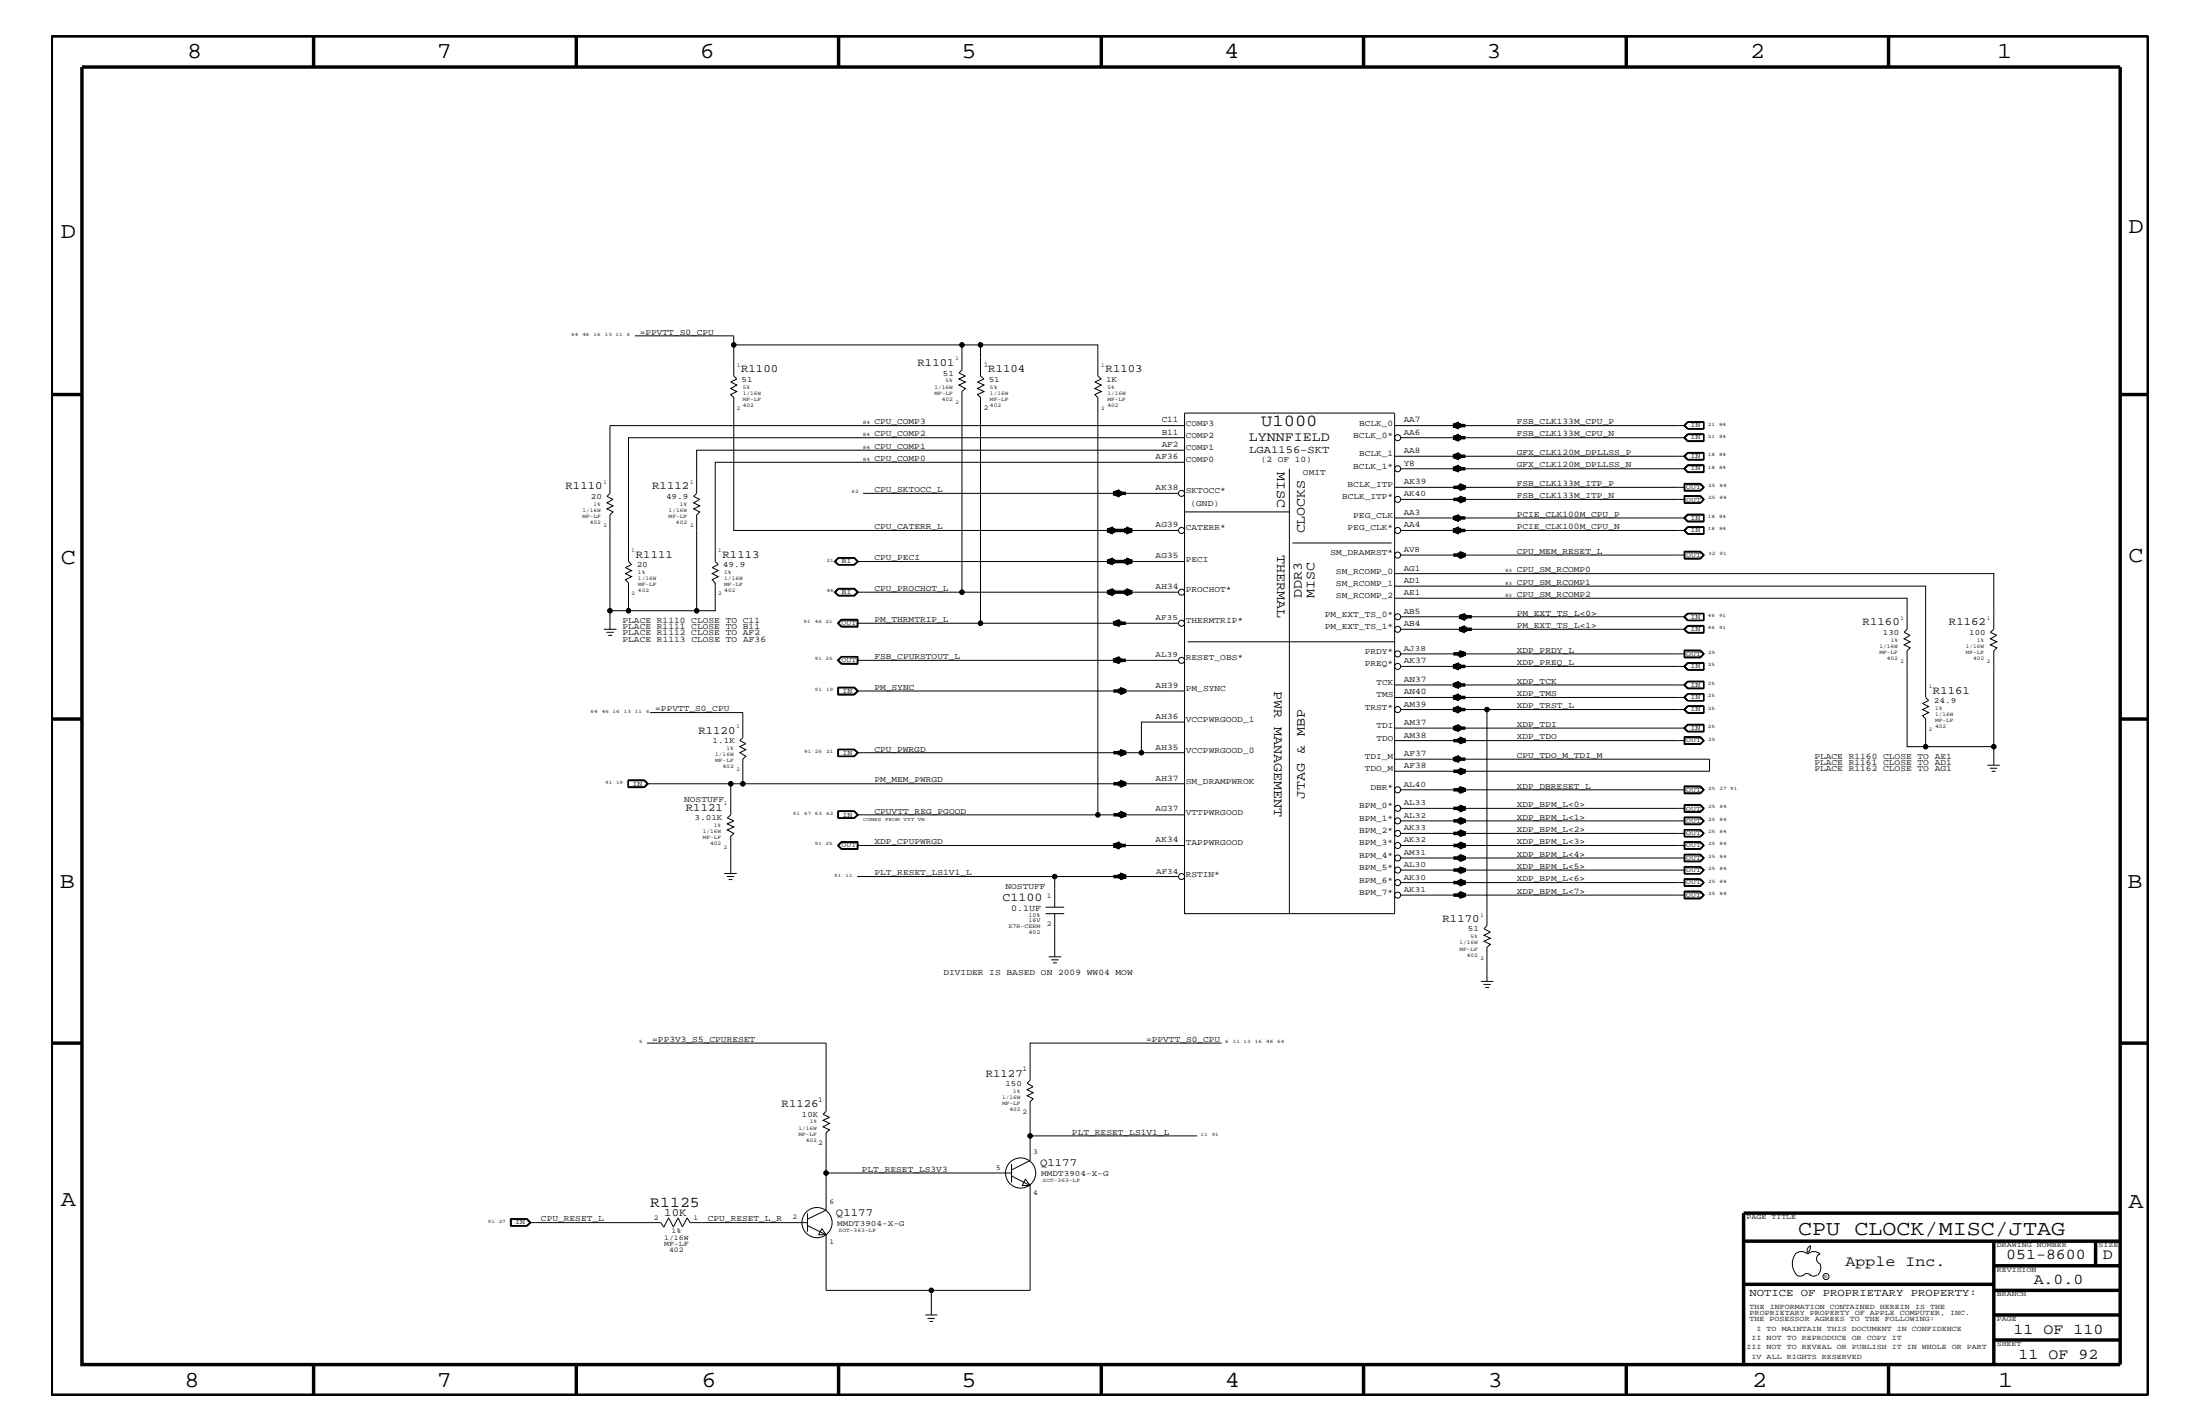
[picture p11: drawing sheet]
<svg xmlns="http://www.w3.org/2000/svg" width="432mm" height="279mm" viewBox="0 0 432 279" stroke-linecap="round" stroke-linejoin="round" font-family="sans-serif">
<g fill="none" stroke="#000" stroke-width=".2">
<path d="M124.6 65.9h19.4v1.8M188.8 67.7h3.6M169.4 96.8h61.9M232.5 88.3h-95.8v8.5l-.6 .6 1.2 .6-1.2 .7 1.2 .6-1.2 .6 1.2 .5-.6 .6v18.8h3.7v-5.4l-.6-.7 1.2-.6-1.2-.5 1.2-.6-1.2-.6 1.2-.6-.6-.6v-19.5h92.1M232.5 83.5h-112.8v13.3l-.6 .6 1.2 .6-1.2 .7 1.2 .6-1.2 .6 1.2 .5-.6 .6v18.8h3.7M232.5 85.9h-109.1v24.3l.6 .6-1.2 .6 1.2 .6-1.2 .6 1.2 .5-1.2 .6 .6 .7v5.4h13.3M232.5 81.1h41.2v98.2h-41.2zM253.1 92v87.3M273.7 83.5h57M273.7 89.5h57M273.7 95.6h57M274.9 85.9h55.8"/>
<path d="M274.9 92h55.8M274.9 98h55.8M330.5 94.9h3.3l.7 .7-.7 .8h-3.3zM330.5 97.2h3.3l.7 .8-.7 .7h-3.3zM330.6 94.9v1.4h3.2l.6-.7-.6-.7M330.6 98.7v-1.4h3.2l.6 .7-.6 .7M330.6 94.9h3.2l.5 .7M330.6 97.4h3.2l.5 .6M330.7 97.4v1.3M331.2 82.7h3.2v1.5h-3.2M331.2 85.1h3.2v1.5h-3.2l-.7-.7zM331.2 88.8h3.2v1.5h-3.2l-.7-.8z"/>
<path d="M331.2 91.2h3.2v1.5h-3.2l-.7-.7zM331.2 82.7l-.7 .8 .7 .7M331.2 91.2l-.7 .8 .7 .7h3.2M331.3 82.8l-.6 .7 .6 .6M331.3 82.8h3v1.3h-3M331.3 92.7l-.7-.7 .7-.7h3v1.4M331.3 85.2l-.7 .7 .7 .7M331.3 82.8l-.7 .7 .7 .6M331.3 88.8l-.7 .7 .7 .7M333.7 97.4l.6 .6M334.3 85.3h-3l-.6 .6 .6 .6h3M334.3 88.9h-3l-.6 .6 .6 .6h3"/>
<path d="M334.3 91.4h-3l-.6 .6 .6 .6h3M334.3 95.6l-.6-.6h-3v1.2M334.3 85.2v1.4M334.3 88.8v1.4M334.3 95.6l-.5 .6h-3.2M334.3 95.6l-.6 .6M334.3 98l-.5 .7h-3.2M334.3 98l-.6 .7M334.4 85.2h-3.2l-.7 .7 .7 .7h3.2M334.4 88.8h-3.2l-.7 .7 .7 .7h3.2M119.7 119.8v3.7M163.7 116.2l.8-.8h3.2l.8 .8-.8 .8h-3.2z"/>
<path d="M163.8 116.2l.7-.7h3.1l.8 .7-.8 .7h-3.1zM163.9 116.2l.7-.7h3l.7 .7-.7 .7h-3zM164.5 109.4h3.1l.8 .8-.8 .7h-3.1M164.5 109.4h3.2l.8 .8-.8 .7h-3.2M164.5 109.4l-.8 .8 .8 .7M164.5 109.4l-.7 .8 .7 .7M164.6 109.5h3l.6 .7h64.3M164.6 109.5h3l.7 .7-.7 .6h-3M164.6 109.5l-.7 .7 .7 .6M164.6 109.5l-.6 .7 .6 .6M168.2 110.2l-.6 .6h-3M168.2 116.2l-.6 .6h-3l-.6-.6 .6-.6h3l.6 .6h20.6"/>
<path d="M231.3 104.1h-87.3v-26.1l-.6-.6 1.2-.6-1.2-.6 1.2-.6-1.2-.6 1.2-.6-.6-.6v-6.1h44.8v4.9l-.6 .6 1.3 .6-1.3 .6 1.3 .6-1.3 .6 1.3 .6-.7 .6v39.4h42.5M232.5 100.4h20.6M253.7 106.5h19.4M273.7 112.6h117.6v10.9l-.6 .6 1.2 .6-1.2 .6 1.2 .6-1.2 .6 1.2 .6-.6 .6v18.8M273.7 115h104.3v21.8l.5 .6-1.1 .6 1.1 .6-1.1 .6 1.1 .6-1.1 .6 .6 .7v5.4h-3.7v-18.8l.6-.6-1.2-.6 1.2-.6-1.2-.6 1.2-.6-1.2-.6 .6-.6v-6.1h-100.6M273.7 101.6h57M274.9 108.9h55.8M274.9 104.1h55.8M330.5 101.6l.7-.7h3.2v1.5h-3.2zM330.5 108.1h3.3l.7 .8-.7 .8h-3.3zM330.6 101.6l.7-.6h3v1.3h-3zM330.7 108.3h3l.6 .6-.6 .6h-3z"/>
<path d="M331.2 103.3h3.2v1.5h-3.2l-.7-.7zM331.3 101l-.6 .6 .6 .6h3M331.3 103.4l-.7 .7 .7 .7M333.8 108.2l.6 .7-.6 .8M333.8 108.2h-3.2v1.5M333.8 108.2l.5 .7M334.3 103.5h-3l-.6 .6 .6 .6h3M334.3 108.9l-.5 .7h-3.2M334.3 103.4v1.4M334.4 101h-3.2l-.7 .6 .7 .8M334.4 103.4h-3.2l-.7 .7 .7 .7h3.2M118.5 123.5h2.5"/>
<path d="M119 124.1h1.5M119.4 124.7h.7M127.6 139.8h18.2v4.9l-.6 .6 1.2 .6-1.2 .6 1.2 .6-1.2 .6 1.2 .7-.6 .6v4.8M164.3 122.3l.8-.8h3.3v1.5h-3.3zM164.3 129.6l.8-.8h3.3v1.5h-3.3zM164.4 134.8h3.3l.8 .8-.8 .7h-3.3zM164.6 135h3l.6 .6-.6 .6h-3zM165.2 128.9l-.6 .7 .6 .6M165.2 122.9l-.6-.6 .6-.6h3v1.2M165.2 121.5l-.8 .8 .8 .7h3.1v-1.5M165.2 128.8l-.8 .8 .8 .6h3.1v-1.4M165.2 128.9l-.7 .7 .7 .6"/>
<path d="M165.2 130.2h3.1M165.2 128.9h3.1M165.2 122.9h3.1M167.6 134.9h-3.1v1.4M167.6 134.9l.7 .7-.7 .7h-3.1M167.6 134.9l.8 .7-.8 .7M168.2 128.9v1.3M168.2 129.6h63.1M168.2 122.3h24.2M168.2 135.6h64.3M168.3 121.6h-3.1l-.7 .7 .7 .6M231.3 122.3h-38.9v-44.3l-.5-.6 1.2-.6-1.2-.6 1.2-.6-1.2-.6 1.2-.6-.7-.6v-6.1h23.1v6.1l.7 .6-1.3 .6 1.3 .6-1.3 .6 1.3 .6-1.3 .6 .6 .6v81.9"/>
<path d="M233.1 125.9h40.6M273.7 134.4h57M273.7 136.8h57M274.9 123.5h55.8M274.9 130.8h55.8M274.9 128.3h55.8M274.9 139.2h55.8M274.9 121h55.8M291.8 139.2v42.4l-.5 .6 1.2 .7-1.2 .6 1.2 .6-1.2 .6 1.2 .6-.7 .6v6.7M330.5 127.5h3.3l.7 .8-.7 .8h-3.3zM330.6 129.1v-1.5h3.2l.6 .7-.6 .8M330.6 127.7h3.2l.5 .6"/>
<path d="M330.7 127.7v1.2h3l.6-.6M331.2 130h3.2v1.5h-3.2l-.7-.7zM331.2 120.3h3.2v1.5h-3.2M331.2 122.7h3.2v1.5h-3.2l-.7-.7zM331.2 133.6h3.2v1.6h-3.2l-.7-.8zM331.2 136.1h3.2v1.4h-3.2M331.2 138.5h3.2v1.5h-3.2l-.7-.8zM331.2 136.1l-.7 .7 .7 .7M331.2 120.3l-.7 .7 .7 .8M331.3 136.2l-.6 .6 .6 .6M331.3 120.4l-.6 .6 .6 .7M331.3 120.4h3v1.3h-3"/>
<path d="M331.3 130.1l-.7 .7 .7 .6M331.3 136.2h3v1.2h-3M331.3 133.7l-.7 .7 .7 .7M331.3 136.2l-.7 .6 .7 .6M331.3 138.5l-.7 .7 .7 .7M331.3 120.4l-.7 .6 .7 .7M331.3 122.8l-.7 .7 .7 .6M333.7 127.7l.6 .6M334.3 130.2h-3l-.6 .6 .6 .5h3M334.3 133.8h-3l-.6 .6 .6 .6h3M334.3 138.6h-3l-.6 .6 .6 .6h3M334.3 122.9h-3l-.6 .6 .6 .6h3"/>
<path d="M334.3 122.8v1.3M334.3 130.1v1.3M334.3 133.7v1.4M334.3 138.5v1.4M334.3 128.3l-.5 .7h-3.2M334.4 130.1h-3.2l-.7 .7 .7 .6h3.2M334.4 133.7h-3.2l-.7 .7 .7 .7h3.2M334.4 138.5h-3.2l-.7 .7 .7 .7h3.2M334.4 122.8h-3.2l-.7 .7 .7 .6h3.2M123.3 153h3.2l.8 .8-.8 .7h-3.2zM123.3 153.1h3.2l.7 .7-.7 .7h-3.2M123.4 153.1v1.4"/>
<path d="M123.4 153.2h3l.6 .6M126.4 153.1l.7 .7-.7 .7M127 153.8l-.6 .6h-3M127 153.8h16.4M164.4 159.1h3.3l.8 .8-.8 .7h-3.3zM164.4 147h3.3l.8 .7-.8 .7h-3.3zM164.5 147v1.4M164.5 159.1v1.5M164.5 159.2h3.1M164.5 148.4h3.1M164.5 147.1h3.1M164.6 147.1v1.3"/>
<path d="M164.6 159.2v1.3M167.6 159.2l.7 .7-.7 .6M167.6 159.1l.8 .8-.8 .7M167.6 159.2l.6 .7M167.6 147.1l.7 .6-.7 .7M167.6 147l.8 .7-.8 .7M167.6 147.1l.6 .6M168.2 159.9l-.6 .6M168.2 159.9h64.3M168.2 147.7l-.6 .7M168.2 147.7h55.8M232.5 153.8h-89.1v6.1l-.7 .6 1.3 .6-1.3 .6 1.3 .5-1.3 .6 1.3 .7-.6 .6v7.3"/>
<path d="M232.5 141.7h-8.5v6h8.5M273.7 142.9h57M273.7 145.3h57M273.7 149h61.8v2.3h-61.8M274.9 158.6h55.8M274.9 155h55.8M330.5 144.6h3.3l.7 .7-.7 .8h-3.3zM330.5 154.2h3.3l.7 .8-.7 .7h-3.3zM330.5 157.8h3.3l.7 .8-.7 .8h-3.3zM330.6 144.6v1.4h3.2M330.6 155.7v-1.4h3.2l.6 .7-.6 .7M330.6 159.4v-1.5h3.2l.6 .7-.6 .8"/>
<path d="M330.6 154.4h3.2l.5 .6M330.6 144.6h3.2l.5 .7M330.6 158h3.2l.5 .6M330.7 144.7h3l.6 .6-.6 .6h-3zM330.7 154.4v1.2h3l.6-.6M330.7 158v1.2h3l.6-.6M331.2 142.1h3.2v1.5h-3.2l-.7-.7zM331.3 142.2l-.7 .7 .7 .6M333.7 158l.6 .6M333.7 154.4l.6 .6M333.8 144.6l.6 .7-.6 .7M334.3 142.3h-3l-.6 .6 .6 .6h3"/>
<path d="M334.3 142.2v1.3M334.3 145.3l-.5 .7M334.3 158.6l-.5 .7h-3.2M334.3 155l-.5 .6h-3.2M334.4 142.2h-3.2l-.7 .7 .7 .6h3.2M378 146.5h13.3v3.6M390.1 150.1h2.4M390.6 150.7h1.4M390.9 151.3h.8M142.2 171.4h2.4M142.7 172h1.4M143 172.6h.8"/>
<path d="M164.3 165.9l.8-.8h3.3v1.6h-3.3zM164.5 160.5h3.1M165.2 165.3h3v1.2h-3l-.6-.6zM165.2 165.2h3.1v1.4h-3.1M165.2 165.2l-.8 .7 .8 .7M165.2 165.2l-.7 .7 .7 .7M168.2 165.9h64.3M168.2 172h38.8M205.2 179.3h3.7M205.2 178h3.7M207 179.3v8.4M231.3 172h-24.3v6"/>
<path d="M274.9 165.9h55.8M274.9 161.1h55.8M274.9 163.5h55.8M274.9 168.3h55.8M274.9 170.7h55.8M274.9 173.2h55.8M274.9 175.6h55.8M330.5 160.3h3.3l.7 .8-.7 .7h-3.3zM330.5 165.1h3.3l.7 .8-.7 .8h-3.3zM330.5 167.6h3.3l.7 .7-.7 .8h-3.3zM330.5 172.4h3.3l.7 .8-.7 .7h-3.3zM330.5 174.9h3.3l.7 .7-.7 .8h-3.3z"/>
<path d="M330.6 162.8v1.4M330.6 170v1.5M330.6 174.9v1.4h3.2l.6-.7-.6-.7M330.6 162.8h3.2l.5 .7M330.6 170.1h3.2l.5 .6M330.6 174.9h3.2l.5 .7M330.7 160.5h3l.6 .6-.6 .6h-3zM330.7 162.8v1.3M330.7 165.3h3l.6 .6-.6 .6h-3zM330.7 167.8h3l.6 .5-.6 .6h-3zM330.7 170.1v1.3M330.7 172.6h3l.6 .6-.6 .6h-3z"/>
<path d="M333.7 162.8l.6 .7M333.7 170.1l.6 .6M333.8 162.8h-3.3v1.4h3.3M333.8 170h-3.3v1.5h3.3M333.8 160.4h-3.2v1.3h3.2M333.8 165.2h-3.2v1.4h3.2M333.8 167.7h-3.2v1.3h3.2M333.8 172.5h-3.2v1.3h3.2M333.8 160.4l.6 .7-.6 .6M333.8 160.4l.5 .7M333.8 162.8l.7 .7-.7 .7M333.8 162.8l.6 .7-.6 .7"/>
<path d="M333.8 165.2l.6 .7-.6 .7M333.8 165.2l.5 .7M333.8 167.7l.6 .6-.6 .7M333.8 167.7l.5 .6M333.8 170l.7 .7-.7 .8M333.8 170l.6 .7-.6 .8M333.8 172.5l.6 .7-.6 .6M333.8 172.5l.5 .7M334.3 175.6l-.6-.6h-3v1.2M334.3 161.1l-.5 .6M334.3 163.5l-.5 .6h-3.2M334.3 163.5l-.6 .6"/>
<path d="M334.3 165.9l-.5 .7M334.3 168.3l-.5 .7M334.3 170.7l-.5 .7h-3.2M334.3 170.7l-.6 .7M334.3 173.2l-.5 .6M334.3 175.6l-.5 .6h-3.2M334.3 175.6l-.6 .6M205.8 187.7h2.5M206.3 188.3h1.5M206.7 188.9h.7M290.7 192.6h2.4M291.2 193.2h1.4"/>
<path d="M291.5 193.7h.8M127 204.7h35.1v13.3l-.6 .6 1.3 .6-1.3 .6 1.3 .6-1.3 .7 1.3 .6-.7 .6v7.9h36.4M239.8 204.7h-37.6v7.2l-.6 .6 1.2 .7-1.2 .6 1.2 .6-1.2 .6 1.2 .6-.6 .6v6.7h32.8M100.2 239.1v1.5M103.4 239.2h-3.1v1.3h3.1M103.4 239.2l.7 .7-.7 .6M103.4 239.2l.6 .7M103.5 239.1h-3.3v1.5h3.3M103.5 239.1l.7 .8-.7 .7M103.5 239.1l.6 .8-.6 .7M104 239.9h25.7l.6 .9M104 239.9l-.6 .6"/>
<path d="M158.5 238v3.7M158.5 239.9h-23l-.6-.9-1 1.7-.8-1.7-.9 1.7-1-1.7-.9 1.7M162.1 230.2v7.2l-3.6 1.8M198.5 230.7l3.7 1.9v20.6h-19.4v4.8M198.5 228.4v3.6M201.3 231.3l.9 1.3h-1.5zM202.2 222.9v4.8l-3.7 1.9M158.5 240.5l3.6 1.8v10.9h20.7M161.3 241.1l.8 1.2h-1.4zM181.6 258h2.4M182 258.7h1.5M182.5 259.3h.6"/>
<path d="M352.3 246.1a1.69 1.69 0 0 1 2.5 0M352.4 246a3.3 3.3 0 0 0 .2 4.1M352.6 250.2l.7 .2 .7-.2M354 250.2l.7-.3 .7 .3M354.8 246.1a1.69 1.69 0 0 1 2.4 0M355.2 250.2l.7 .2 .7-.2M355.3 244.4v.3a1.18 1.18 0 0 1-.6 1.1M355.4 244.4a.99 .99 0 0 0-.6 1.4M357.2 246a1.04 1.04 0 0 0-.7 1 1.04 1.04 0 0 0 .7 1M357.3 248l.1 .7a2.11 2.11 0 0 1-.6 1.5"/>
<circle cx="144" cy="67.7" r=".42"/>
<circle cx="188.8" cy="67.7" r=".42"/>
<circle cx="192.4" cy="67.7" r=".42"/>
<circle cx="231.9" cy="96.8" r=".59"/>
<circle cx="274.3" cy="98" r=".59"/>
<circle cx="274.3" cy="92" r=".59"/>
<circle cx="274.3" cy="85.9" r=".59"/>
<circle cx="119.7" cy="119.8" r=".42"/>
<circle cx="123.4" cy="119.8" r=".42"/>
<circle cx="136.7" cy="119.8" r=".42"/>
<circle cx="188.8" cy="116.2" r=".42"/>
<circle cx="231.9" cy="116.2" r=".59"/>
<circle cx="231.9" cy="104.1" r=".59"/>
<circle cx="274.3" cy="108.9" r=".59"/>
<circle cx="274.3" cy="104.1" r=".59"/>
<circle cx="192.4" cy="122.3" r=".42"/>
<circle cx="231.9" cy="122.3" r=".59"/>
<circle cx="231.9" cy="129.6" r=".59"/>
<circle cx="274.3" cy="121" r=".59"/>
<circle cx="274.3" cy="128.3" r=".59"/>
<circle cx="274.3" cy="130.8" r=".59"/>
<circle cx="274.3" cy="139.2" r=".59"/>
<circle cx="274.3" cy="123.5" r=".59"/>
<circle cx="291.8" cy="139.2" r=".42"/>
<circle cx="143.4" cy="153.8" r=".42"/>
<circle cx="145.8" cy="153.8" r=".42"/>
<circle cx="215.5" cy="159.9" r=".42"/>
<circle cx="224" cy="147.7" r=".42"/>
<circle cx="274.3" cy="158.6" r=".59"/>
<circle cx="274.3" cy="155" r=".59"/>
<circle cx="378" cy="146.5" r=".42"/>
<circle cx="391.3" cy="146.5" r=".42"/>
<circle cx="207" cy="172" r=".42"/>
<circle cx="231.9" cy="172" r=".59"/>
<circle cx="274.3" cy="163.5" r=".59"/>
<circle cx="274.3" cy="170.7" r=".59"/>
<circle cx="274.3" cy="173.2" r=".59"/>
<circle cx="274.3" cy="168.3" r=".59"/>
<circle cx="274.3" cy="161.1" r=".59"/>
<circle cx="274.3" cy="175.6" r=".59"/>
<circle cx="274.3" cy="165.9" r=".59"/>
<circle cx="160.4" cy="239.9" r="2.96"/>
<circle cx="162.1" cy="230.2" r=".42"/>
<circle cx="200.3" cy="230.2" r="2.96"/>
<circle cx="202.2" cy="222.9" r=".42"/>
<circle cx="182.8" cy="253.2" r=".42"/>
<circle cx="358.4" cy="250.5" r=".59"/>
</g>
<g fill="none" stroke="#000" stroke-width=".68" stroke-linecap="butt">
<path d="M10.1 7.1h411.5v266.7h-411.5zM16.1 13.2h400v254.5h-400zM61.6 7.1v6.1M113.1 7.1v6.1M164.6 7.1v6.1M216.2 7.1v6.1M267.6 7.1v6.1M319.2 7.1v6.1M370.7 7.1v6.1M10.1 77.4h6M416.1 77.4h5.5M218.5 96.8h2.5"/>
<path d="M218.5 96.8l1.3-.5v1zM218.5 96.8l1.3 .1M218.5 96.8l1.3 .3M219.8 96.5l-1.3 .3M219.8 96.7l-1.3 .1M285.2 83.5h2.4M285.2 83.5l1.2-.5v.9zM285.2 85.9l1.2-.5v1zM285.2 89.5l1.2-.5v1zM285.2 92l1.2-.5v.9zM285.2 83.5l1.2 .1M285.2 83.5l1.2 .3"/>
<path d="M285.2 83.5l1.2 .2M285.2 89.5h2.4M285.2 89.5l1.2 .2M285.2 89.5l1.2 .4M285.2 89.5l1.2 .3M285.2 85.9h2.4M285.2 85.9l1.2 .1M285.2 85.9l1.2 .3M285.2 85.9l1.2 .2M285.2 95.6h2.4M285.2 92h2.4M285.2 92l1.2 .1"/>
<path d="M285.2 92l1.2 .3M285.2 92l1.2 .2M285.2 98h2.4M286.4 95.1l1.2 .5-1.2 .4zM286.4 97.6l1.2 .4-1.2 .5zM286.4 83.1l-1.2 .4M286.4 83.3l-1.2 .2M286.4 89.2l-1.2 .3M286.4 89.4l-1.2 .1M286.4 89.3l-1.2 .2M286.4 85.5l-1.2 .4M286.4 85.8l-1.2 .1"/>
<path d="M286.4 85.6l-1.2 .3M286.4 95.2l1.2 .4M286.4 95.4l1.2 .2M286.4 91.6l-1.2 .4M286.4 91.8l-1.2 .2M286.4 91.7l-1.2 .3M286.4 97.6l1.2 .4M286.4 97.9l1.2 .1M286.4 97.7l1.2 .3M287.6 95.6l-1.2 .1M287.6 95.6l-1.2 .4M287.6 95.6l-1.2 .3"/>
<path d="M287.6 98l-1.2 .2M287.6 98l-1.2 .4M217.3 104.1h4.9M217.3 104.1l1.2 .1M217.3 104.1l1.2-.5v1zM217.3 110.2l1.2-.5v.9zM217.3 116.2l1.2-.5v1zM217.3 104.1l1.2 .2M217.3 104.1l1.2 .3M217.3 110.2l1.2 .1M217.3 110.2h4.9M217.3 110.2l1.2 .3"/>
<path d="M217.3 116.2l1.2 .2M217.3 116.2h4.9M217.3 116.2l1.2 .3M218.5 104l-1.2 .1M218.5 103.8l-1.2 .3M218.5 103.7l-1.2 .4M218.5 110l-1.2 .2M218.5 109.9l-1.2 .3M218.5 109.8l-1.2 .4M218.5 116.1l-1.2 .1M218.5 115.9l-1.2 .3M221 104l1.2 .1"/>
<path d="M221 103.6l1.2 .5-1.2 .5zM221 109.7l1.2 .5-1.2 .4zM221 115.7l1.2 .5-1.2 .5zM221 103.7l1.2 .4M221 103.8l1.2 .3M221 110l1.2 .2M221 109.8l1.2 .4M221 109.9l1.2 .3M221 116.1l1.2 .1M221 115.9l1.2 .3M222.2 104.1l-1.2 .1M222.2 104.1l-1.2 .2"/>
<path d="M222.2 104.1l-1.2 .3M222.2 110.2l-1.2 .1M222.2 110.2l-1.2 .3M222.2 116.2l-1.2 .2M222.2 116.2l-1.2 .3M285.2 101.6l1.2-.4v.9zM285.2 104.1l1.2-.5v1zM285.2 101.6h2.4M285.2 101.6l1.2 .2M285.2 101.6l1.2 .5M285.2 101.6l1.2 .3M285.2 104.1h2.4"/>
<path d="M285.2 104.1l1.2 .1M285.2 104.1l1.2 .3M285.2 104.1l1.2 .2M285.2 108.9h2.4M286.4 108.4l1.2 .5-1.2 .5zM286.4 101.3l-1.2 .3M286.4 101.5l-1.2 .1M286.4 101.4l-1.2 .2M286.4 103.7l-1.2 .4M286.4 104l-1.2 .1M286.4 103.8l-1.2 .3M286.4 108.6l1.2 .3"/>
<path d="M286.4 108.8l1.2 .1M286.4 108.7l1.2 .2M287.6 108.9l-1.2 .2M287.6 108.9l-1.2 .4M287.6 108.9l-1.2 .3M218.5 122.3l1.3-.5v.9zM218.5 129.6l1.3-.5v.9zM218.5 122.3h2.5M218.5 122.3l1.3 .1M218.5 122.3l1.3 .3M218.5 122.3l1.3 .2M218.5 129.6h2.5"/>
<path d="M218.5 129.6l1.3 .1M218.5 129.6l1.3 .3M218.5 135.6h2.5M219.8 135.1l1.2 .5-1.2 .5zM219.8 121.9l-1.3 .4M219.8 122.1l-1.3 .2M219.8 122l-1.3 .3M219.8 129.1l-1.3 .5M219.8 129.4l-1.3 .2M219.8 129.3l-1.3 .3M219.8 135.2l1.2 .4M219.8 135.5l1.2 .1"/>
<path d="M219.8 135.3l1.2 .3M221 135.6l-1.2 .1M221 135.6l-1.2 .4M221 135.6l-1.2 .2M285.2 130.8l1.2-.6v1.1zM285.2 134.4l1.2-.5v1zM285.2 136.8l1.2-.5v1zM285.2 139.2l1.2-.5v1zM285.2 128.3h2.4M285.2 130.8h2.4M285.2 130.8h1.2M285.2 130.8l1.2 .3"/>
<path d="M285.2 130.8l1.2 .2M285.2 139.2h2.4M285.2 139.2l1.2 .2M285.2 139.2l1.2 .4M285.2 139.2l1.2 .3M285.2 136.8h2.4M285.2 136.8l1.2 .1M285.2 136.8l1.2 .4M285.2 136.8l1.2 .2M285.2 134.4h2.4M285.2 134.4l1.2 .1M285.2 134.4l1.2 .3"/>
<path d="M285.2 134.4l1.2 .2M286.4 127.9l1.2 .4-1.2 .5zM286.4 121h2.5M286.4 121l1.2-.4v.9zM286.4 123.5l1.2-.5v1zM286.4 121l1.2 .2M286.4 121l1.2 .4M286.4 121l1.2 .3M286.4 123.5h2.5M286.4 123.5l1.2 .1M286.4 123.5l1.2 .3M286.4 123.5l1.2 .2"/>
<path d="M286.4 128l1.2 .3M286.4 128.2l1.2 .1M286.4 130.4l-1.2 .4M286.4 130.7l-1.2 .1M286.4 130.5l-1.2 .3M286.4 138.9l-1.2 .3M286.4 139.1l-1.2 .1M286.4 139l-1.2 .2M286.4 136.4l-1.2 .4M286.4 136.7l-1.2 .1M286.4 136.6l-1.2 .2M286.4 134.1l-1.2 .3"/>
<path d="M286.4 134.2l-1.2 .2M287.6 120.7l-1.2 .3M287.6 120.9l-1.2 .1M287.6 120.8l-1.2 .2M287.6 123.1l-1.2 .4M287.6 123.4l-1.2 .1M287.6 123.2l-1.2 .3M287.6 128.3l-1.2 .2M287.6 128.3l-1.2 .4M287.6 128.3l-1.2 .3M10.1 141.1h6M218.5 147.7h2.5"/>
<path d="M218.5 159.9h2.5M218.5 153.8h2.5M219.8 147.3l1.2 .4-1.2 .5zM219.8 153.3l1.2 .5-1.2 .5zM219.8 159.4l1.2 .5-1.2 .4zM219.8 153.7l1.2 .1M219.8 147.3l1.2 .4M219.8 147.6l1.2 .1M219.8 147.5l1.2 .2M219.8 159.5l1.2 .4M219.8 159.7l1.2 .2M219.8 159.6l1.2 .3"/>
<path d="M219.8 153.4l1.2 .4M219.8 153.5l1.2 .3M221 147.7l-1.2 .2M221 147.7l-1.2 .4M221 159.9l-1.2 .1M221 159.9l-1.2 .3M221 153.8l-1.2 .1M221 153.8l-1.2 .3M221 153.8l-1.2 .2M285.2 142.9l1.2-.5v1zM285.2 149l1.2-.6v1zM285.2 145.3h2.4"/>
<path d="M285.2 142.9h2.4M285.2 142.9l1.2 .1M285.2 142.9l1.2 .3M285.2 142.9l1.2 .2M285.2 151.3h2.4M285.2 149h2.4M285.2 149h1.2M285.2 149l1.2 .3M285.2 149l1.2 .2M285.2 155h2.4M285.2 158.6h2.4M286.4 144.8l1.2 .5-1.2 .4z"/>
<path d="M286.4 150.9l1.2 .4-1.2 .5zM286.4 154.5l1.2 .5-1.2 .5zM286.4 158.2l1.2 .4-1.2 .5zM286.4 144.9l1.2 .4M286.4 145.1l1.2 .2M286.4 142.5l-1.2 .4M286.4 142.8l-1.2 .1M286.4 142.6l-1.2 .3M286.4 151l1.2 .3M286.4 151.2l1.2 .1M286.4 151.1l1.2 .2M286.4 148.5l-1.2 .5"/>
<path d="M286.4 148.8l-1.2 .2M286.4 148.7l-1.2 .3M286.4 154.6l1.2 .4M286.4 154.9l1.2 .1M286.4 154.7l1.2 .3M286.4 158.3l1.2 .3M286.4 158.5l1.2 .1M286.4 158.4l1.2 .2M287.6 145.3l-1.2 .1M287.6 145.3l-1.2 .4M287.6 145.3l-1.2 .3M287.6 151.3l-1.2 .2"/>
<path d="M287.6 151.3l-1.2 .5M287.6 151.3l-1.2 .3M287.6 155l-1.2 .1M287.6 155l-1.2 .4M287.6 155l-1.2 .2M287.6 158.6l-1.2 .2M287.6 158.6l-1.2 .4M287.6 158.6l-1.2 .3M416.1 141.1h5.5M218.5 165.9l1.3-.5v1zM218.5 165.9h2.5M218.5 172h2.5"/>
<path d="M218.5 165.9l1.3 .2M218.5 165.9l1.3 .3M219.8 171.5l1.2 .5-1.2 .4zM219.8 171.6l1.2 .4M219.8 171.8l1.2 .2M219.8 171.7l1.2 .3M219.8 165.6l-1.3 .3M219.8 165.8l-1.3 .1M221 172l-1.2 .1M221 172l-1.2 .3M221 172l-1.2 .2M285.2 163.5h2.4"/>
<path d="M285.2 161.1h2.4M285.2 170.7h2.4M285.2 165.9h2.4M285.2 168.3h2.4M285.2 173.2h2.4M285.2 175.6h2.4M286.4 160.6l1.2 .5-1.2 .5zM286.4 163l1.2 .5-1.2 .4zM286.4 165.4l1.2 .5-1.2 .5zM286.4 167.8l1.2 .5-1.2 .6zM286.4 170.3l1.2 .4-1.2 .5zM286.4 172.7l1.2 .5-1.2 .5z"/>
<path d="M286.4 175.1l1.2 .5-1.2 .5zM286.4 163.1l1.2 .4M286.4 163.4l1.2 .1M286.4 163.3l1.2 .2M286.4 160.7l1.2 .4M286.4 160.9l1.2 .2M286.4 160.8l1.2 .3M286.4 170.4l1.2 .3M286.4 170.6l1.2 .1M286.4 170.5l1.2 .2M286.4 165.6l1.2 .3M286.4 165.8l1.2 .1"/>
<path d="M286.4 168l1.2 .3M286.4 168.2l1.2 .1M286.4 168.1l1.2 .2M286.4 172.8l1.2 .4M286.4 173.1l1.2 .1M286.4 172.9l1.2 .3M286.4 175.2l1.2 .4M286.4 175.5l1.2 .1M286.4 175.4l1.2 .2M287.6 163.5l-1.2 .1M287.6 163.5l-1.2 .4M287.6 163.5l-1.2 .2"/>
<path d="M287.6 161.1h-1.2M287.6 161.1l-1.2 .3M287.6 161.1l-1.2 .2M287.6 170.7l-1.2 .2M287.6 170.7l-1.2 .4M287.6 170.7l-1.2 .3M287.6 165.9l-1.2 .2M287.6 165.9l-1.2 .3M287.6 168.3l-1.2 .1M287.6 168.3l-1.2 .4M287.6 168.3l-1.2 .3M287.6 173.2l-1.2 .1"/>
<path d="M287.6 173.2l-1.2 .3M287.6 173.2l-1.2 .2M287.6 175.6l-1.2 .1M287.6 175.6l-1.2 .4M287.6 175.6l-1.2 .3M10.1 204.7h6M416.1 204.7h5.5M416.1 238h-73.9v29.7M342.2 243.5h73.9M342.2 252h49.1M391.3 243.5v24.2M391.3 258h24.8"/>
<path d="M391.3 253.2h24.8M391.3 248.4h24.8M411.3 243.5v4.9M61.6 267.7v6.1M113.1 267.7v6.1M164.6 267.7v6.1M216.2 268v5.8M267.6 267.7v6.1M319.2 267.7v6.1M370.7 267.7v6.1M391.3 262.9h24.8"/>
</g>
<g fill="#000">
<circle cx="144" cy="67.7" r=".42"/>
<circle cx="188.8" cy="67.7" r=".42"/>
<circle cx="192.4" cy="67.7" r=".42"/>
<circle cx="119.7" cy="119.8" r=".42"/>
<circle cx="123.4" cy="119.8" r=".42"/>
<circle cx="136.7" cy="119.8" r=".42"/>
<circle cx="188.8" cy="116.2" r=".42"/>
<circle cx="192.4" cy="122.3" r=".42"/>
<circle cx="291.8" cy="139.2" r=".42"/>
<circle cx="143.4" cy="153.8" r=".42"/>
<circle cx="145.8" cy="153.8" r=".42"/>
<circle cx="215.5" cy="159.9" r=".42"/>
<circle cx="224" cy="147.7" r=".42"/>
<circle cx="378" cy="146.5" r=".42"/>
<circle cx="391.3" cy="146.5" r=".42"/>
<circle cx="207" cy="172" r=".42"/>
<circle cx="162.1" cy="230.2" r=".42"/>
<circle cx="202.2" cy="222.9" r=".42"/>
<circle cx="182.8" cy="253.2" r=".42"/>
</g>
<g font-size="4.5">
<text x="36.7" y="11.5">8</text>
<text x="85.8" y="11.5">7</text>
<text x="137.3" y="11.5">6</text>
<text x="188.7" y="11.5">5</text>
<text x="240.3" y="11.5">4</text>
<text x="291.8" y="11.5">3</text>
<text x="343.5" y="11.5">2</text>
<text x="392" y="11.5">1</text>
<text x="11.9" y="46.8">D</text>
<text x="417.7" y="45.7">D</text>
<text x="11.9" y="110.6">C</text>
<text x="417.7" y="110.3">C</text>
<text x="11.8" y="174.3">B</text>
<text x="417.6" y="174.2">B</text>
<text x="11.9" y="236.7">A</text>
<text x="417.7" y="237.1">A</text>
<text x="36.2" y="272.1">8</text>
<text x="85.8" y="272.1">7</text>
<text x="137.7" y="272.1">6</text>
<text x="188.7" y="272.1">5</text>
<text x="240.4" y="272.1">4</text>
<text x="292" y="272.1">3</text>
<text x="343.9" y="272.1">2</text>
<text x="392.2" y="272.1">1</text>
</g>
<text font-size="4.1" x="352.9" y="242.3">CPU CLOCK/MISC/JTAG</text>
<text font-size="3.3" x="247.5" y="83.5">U1000</text>
<g font-size="3">
<text x="127.6" y="236.8">R1125</text>
<text x="362.2" y="248.4">Apple Inc.</text>
<text x="393.7" y="247.1">051-8600</text>
<text x="399.2" y="252">A.0.0</text>
<text x="412.7" y="247.1">D</text>
<text x="395.2" y="261.6">11 OF 110</text>
<text x="396.2" y="266.6">11 OF 92</text>
</g>
<g font-size="2.6">
<text x="245.1" y="86.5">LYNNFIELD</text>
<text x="250.7" y="92.6" transform="rotate(90 250.7 92.6)">MISC</text>
<text x="256.1" y="104.7" transform="rotate(-90 256.1 104.7)">CLOCKS</text>
<text x="250.7" y="108.9" transform="rotate(90 250.7 108.9)">THERMAL</text>
<text x="255.5" y="117.4" transform="rotate(-90 255.5 117.4)">DDR3</text>
<text x="258" y="117.4" transform="rotate(-90 258 117.4)">MISC</text>
<text x="250.1" y="135.6" transform="rotate(90 250.1 135.6)">PWR MANAGEMENT</text>
<text x="256.1" y="156.8" transform="rotate(-90 256.1 156.8)">JTAG &amp; MBP</text>
</g>
<text font-size="2.4" x="196.8" y="176.8">C1100</text>
<g font-size="2.2">
<text x="180.1" y="71.8">R1101</text>
<text x="145.5" y="73">R1100</text>
<text x="194" y="73">R1104</text>
<text x="217" y="73">R1103</text>
<text x="111" y="96">R1110</text>
<text x="128" y="96">R1112</text>
<text x="124.8" y="109.4">R1111</text>
<text x="141.8" y="109.4">R1113</text>
<text x="365.6" y="122.7">R1160</text>
<text x="382.5" y="122.7">R1162</text>
<text x="379.4" y="136.1">R1161</text>
<text x="137.1" y="144">R1120</text>
<text x="134.6" y="159.1">R1121</text>
<text x="283.1" y="181">R1170</text>
<text x="193.5" y="211.3">R1127</text>
<text x="153.4" y="217.3">R1126</text>
<text x="204.1" y="228.8">Q1177</text>
<text x="130.4" y="238.5">10K</text>
<text x="164.1" y="238.5">Q1177</text>
</g>
<g font-size="2.1">
<text x="245.2" y="88.9">LGA1156-SKT</text>
<text x="343.4" y="254.4">NOTICE OF PROPRIETARY PROPERTY:</text>
</g>
<text font-size="1.8" x="198.5" y="178.7">0.1UF</text>
<g font-size="1.7">
<text x="125.6" y="65.6">=PPVTT_S0_CPU</text>
<text x="171.6" y="83.3">CPU_COMP3</text>
<text x="228" y="82.8">C11</text>
<text x="232.7" y="83.5">COMP3</text>
<text x="266.8" y="83.5">BCLK_0</text>
<text x="275.5" y="82.8">AA7</text>
<text x="297.7" y="83.3">FSB_CLK133M_CPU_P</text>
<text x="171.6" y="88.1">CPU_COMP1</text>
<text x="171.6" y="85.6">CPU_COMP2</text>
<text x="228" y="85.3">B11</text>
<text x="228" y="87.7">AF2</text>
<text x="232.7" y="85.9">COMP2</text>
<text x="232.7" y="88.3">COMP1</text>
<text x="265.6" y="85.9">BCLK_0*</text>
<text x="266.8" y="89.5">BCLK_1</text>
<text x="275.5" y="88.9">AA8</text>
<text x="275.5" y="85.3">AA6</text>
<text x="297.7" y="85.6">FSB_CLK133M_CPU_N</text>
<text x="297.7" y="89.3">GFX_CLK120M_DPLLSS_P</text>
<text x="171.6" y="90.5">CPU_COMP0</text>
<text x="226.8" y="90.1">AF36</text>
<text x="232.7" y="90.7">COMP0</text>
<text x="247.4" y="90.7">(2 OF 10)</text>
<text x="255.7" y="93.2">OMIT</text>
<text x="264.5" y="95.6">BCLK_ITP</text>
<text x="265.6" y="92">BCLK_1*</text>
<text x="275.5" y="95">AK39</text>
<text x="275.5" y="91.4">Y8</text>
<text x="297.7" y="91.7">GFX_CLK120M_DPLLSS_N</text>
<text x="297.7" y="95.4">FSB_CLK133M_ITP_P</text>
<text x="171.6" y="96.5">CPU_SKTOCC_L</text>
<text x="226.8" y="96.2">AK38</text>
<text x="232.7" y="96.8">SKTOCC*</text>
<text x="233.7" y="99.3">(GND)</text>
<text x="263.4" y="98">BCLK_ITP*</text>
<text x="265.6" y="101.6">PEG_CLK</text>
<text x="275.5" y="101">AA3</text>
<text x="297.7" y="97.7">FSB_CLK133M_ITP_N</text>
<text x="297.7" y="101.4">PCIE_CLK100M_CPU_P</text>
<text x="171.6" y="103.8">CPU_CATERR_L</text>
<text x="226.8" y="103.5">AG39</text>
<text x="232.7" y="104.1">CATERR*</text>
<text x="264.5" y="104.1">PEG_CLK*</text>
<text x="275.5" y="103.5">AA4</text>
<text x="297.7" y="103.8">PCIE_CLK100M_CPU_N</text>
<text x="171.6" y="109.9">CPU_PECI</text>
<text x="226.8" y="109.5">AG35</text>
<text x="232.7" y="110.2">PECI</text>
<text x="261.1" y="108.9">SM_DRAMRST*</text>
<text x="262.2" y="112.6">SM_RCOMP_0</text>
<text x="275.5" y="112">AG1</text>
<text x="297.7" y="108.7">CPU_MEM_RESET_L</text>
<text x="297.7" y="112.3">CPU_SM_RCOMP0</text>
<text x="171.6" y="115.9">CPU_PROCHOT_L</text>
<text x="226.8" y="115.6">AH34</text>
<text x="232.7" y="116.2">PROCHOT*</text>
<text x="262.2" y="115">SM_RCOMP_1</text>
<text x="262.2" y="117.4">SM_RCOMP_2</text>
<text x="275.5" y="116.8">AE1</text>
<text x="275.5" y="114.4">AD1</text>
<text x="297.7" y="114.8">CPU_SM_RCOMP1</text>
<text x="297.7" y="117.2">CPU_SM_RCOMP2</text>
<text x="122.2" y="124.7">PLACE R1112 CLOSE TO AF2</text>
<text x="122.2" y="125.9">PLACE R1113 CLOSE TO AF36</text>
<text x="122.2" y="122.3">PLACE R1110 CLOSE TO C11</text>
<text x="122.2" y="123.5">PLACE R1111 CLOSE TO B11</text>
<text x="171.6" y="122">PM_THRMTRIP_L</text>
<text x="232.7" y="122.3">THERMTRIP*</text>
<text x="260" y="123.5">PM_EXT_TS_1*</text>
<text x="260" y="121">PM_EXT_TS_0*</text>
<text x="275.5" y="122.9">AB4</text>
<text x="275.5" y="120.4">AB5</text>
<text x="297.7" y="120.8">PM_EXT_TS_L&lt;0&gt;</text>
<text x="297.7" y="123.2">PM_EXT_TS_L&lt;1&gt;</text>
<text x="171.6" y="129.3">FSB_CPURSTOUT_L</text>
<text x="232.7" y="129.6">RESET_OBS*</text>
<text x="267.9" y="130.8">PREQ*</text>
<text x="267.9" y="128.3">PRDY*</text>
<text x="275.5" y="130.2">AK37</text>
<text x="297.7" y="128">XDP_PRDY_L</text>
<text x="297.7" y="130.5">XDP_PREQ_L</text>
<text x="171.6" y="135.3">PM_SYNC</text>
<text x="226.8" y="135">AH39</text>
<text x="232.7" y="135.6">PM_SYNC</text>
<text x="270.2" y="136.8">TMS</text>
<text x="270.2" y="134.4">TCK</text>
<text x="275.5" y="136.2">AN40</text>
<text x="275.5" y="133.8">AN37</text>
<text x="297.7" y="134.1">XDP_TCK</text>
<text x="297.7" y="136.6">XDP_TMS</text>
<text x="128.6" y="139.6">=PPVTT_S0_CPU</text>
<text x="226.8" y="141.1">AH36</text>
<text x="232.7" y="141.7">VCCPWRGOOD_1</text>
<text x="267.9" y="139.2">TRST*</text>
<text x="270.2" y="142.9">TDI</text>
<text x="275.5" y="138.6">AM39</text>
<text x="275.5" y="142.3">AM37</text>
<text x="297.7" y="142.6">XDP_TDI</text>
<text x="297.7" y="139">XDP_TRST_L</text>
<text x="171.6" y="147.5">CPU_PWRGD</text>
<text x="226.8" y="147.1">AH35</text>
<text x="232.7" y="147.7">VCCPWRGOOD_0</text>
<text x="267.9" y="149">TDI_M</text>
<text x="270.2" y="145.3">TDO</text>
<text x="275.5" y="144.7">AM38</text>
<text x="275.5" y="148.4">AF37</text>
<text x="297.7" y="145.1">XDP_TDO</text>
<text x="297.7" y="148.7">CPU_TDO_M_TDI_M</text>
<text x="356.1" y="149">PLACE R1160 CLOSE TO AE1</text>
<text x="171.6" y="153.5">PM_MEM_PWRGD</text>
<text x="226.8" y="153.2">AH37</text>
<text x="232.7" y="153.8">SM_DRAMPWROK</text>
<text x="267.9" y="151.3">TDO_M</text>
<text x="269" y="155">DBR*</text>
<text x="275.5" y="150.7">AF38</text>
<text x="297.7" y="154.7">XDP_DBRESET_L</text>
<text x="356.1" y="151.3">PLACE R1162 CLOSE TO AG1</text>
<text x="356.1" y="150.1">PLACE R1161 CLOSE TO AD1</text>
<text x="134.3" y="157.4">NOSTUFF</text>
<text x="171.6" y="159.6">CPUVTT_REG_PGOOD</text>
<text x="226.8" y="159.2">AG37</text>
<text x="232.7" y="159.9">VTTPWRGOOD</text>
<text x="266.8" y="158.6">BPM_0*</text>
<text x="266.8" y="161.1">BPM_1*</text>
<text x="297.7" y="160.8">XDP_BPM_L&lt;1&gt;</text>
<text x="297.7" y="158.4">XDP_BPM_L&lt;0&gt;</text>
<text x="171.6" y="165.6">XDP_CPUPWRGD</text>
<text x="226.8" y="165.3">AK34</text>
<text x="232.7" y="165.9">TAPPWRGOOD</text>
<text x="266.8" y="163.5">BPM_2*</text>
<text x="266.8" y="165.9">BPM_3*</text>
<text x="297.7" y="165.6">XDP_BPM_L&lt;3&gt;</text>
<text x="297.7" y="163.3">XDP_BPM_L&lt;2&gt;</text>
<text x="171.6" y="171.7">PLT_RESET_LS1V1_L</text>
<text x="232.7" y="172">RSTIN*</text>
<text x="266.8" y="168.3">BPM_4*</text>
<text x="266.8" y="173.2">BPM_6*</text>
<text x="266.8" y="170.7">BPM_5*</text>
<text x="297.7" y="170.5">XDP_BPM_L&lt;5&gt;</text>
<text x="297.7" y="172.9">XDP_BPM_L&lt;6&gt;</text>
<text x="297.7" y="168.1">XDP_BPM_L&lt;4&gt;</text>
<text x="197.4" y="174.4">NOSTUFF</text>
<text x="266.8" y="175.6">BPM_7*</text>
<text x="297.7" y="175.4">XDP_BPM_L&lt;7&gt;</text>
<text x="185.2" y="191.4">DIVIDER IS BASED ON 2009 WW04 MOW</text>
<text x="128" y="204.4">=PP3V3_S5_CPURESET</text>
<text x="225" y="204.4">=PPVTT_S0_CPU</text>
<text x="210.4" y="222.6">PLT_RESET_LS1V1_L</text>
<text x="169.2" y="229.9">PLT_RESET_LS3V3</text>
<text x="106.2" y="239.6">CPU_RESET_L</text>
<text x="138.9" y="239.6">CPU_RESET_L_R</text>
</g>
<g font-size="1.6">
<text x="145.5" y="74.9">51</text>
<text x="185.1" y="73.7">51</text>
<text x="194.1" y="74.9">51</text>
<text x="217.1" y="74.9">1K</text>
<text x="116" y="97.9">20</text>
<text x="130.7" y="97.9">49.9</text>
<text x="275.5" y="97.4">AK40</text>
<text x="125" y="111.2">20</text>
<text x="141.9" y="111.2">49.9</text>
<text x="275.5" y="108.3">AV8</text>
<text x="226.8" y="121.6">AF35</text>
<text x="369.6" y="124.6">130</text>
<text x="386.5" y="124.6">100</text>
<text x="226.8" y="128.9">AL39</text>
<text x="275.5" y="127.7">AJ38</text>
<text x="379.6" y="137.9">24.9</text>
<text x="139.9" y="145.7">1.1K</text>
<text x="275.5" y="154.4">AL40</text>
<text x="136.3" y="160.9">3.01K</text>
<text x="275.5" y="160.5">AL32</text>
<text x="275.5" y="158">AL33</text>
<text x="275.5" y="167.8">AM31</text>
<text x="275.5" y="165.3">AK32</text>
<text x="275.5" y="162.8">AK33</text>
<text x="226.9" y="171.4">AF34</text>
<text x="275.5" y="172.6">AK30</text>
<text x="275.5" y="170.1">AL30</text>
<text x="275.5" y="175">AK31</text>
<text x="288.1" y="182.7">51</text>
<text x="197.4" y="213">150</text>
<text x="157.4" y="219.1">10K</text>
<text x="204.4" y="230.7">MMDT3904-X-G</text>
<text x="164.3" y="240.5">MMDT3904-X-G</text>
</g>
<g font-size="1.4">
<text x="193.1" y="72">1</text>
<text x="193.1" y="80.5">2</text>
<text x="331.8" y="83.8">IN</text>
<text x="331.8" y="86.2">IN</text>
<text x="331.8" y="89.9">IN</text>
<text x="331" y="96">OUT</text>
<text x="331.8" y="92.3">IN</text>
<text x="331" y="98.4">OUT</text>
<text x="331.8" y="102.1">IN</text>
<text x="331.8" y="104.4">IN</text>
<text x="165.2" y="110.5">BI</text>
<text x="331" y="109.3">OUT</text>
<text x="165.2" y="116.5">BI</text>
<text x="165.2" y="122.6">OUT</text>
<text x="331.8" y="121.4">IN</text>
<text x="331.8" y="123.8">IN</text>
<text x="165.2" y="129.9">OUT</text>
<text x="331" y="128.7">OUT</text>
<text x="331.8" y="131.1">IN</text>
<text x="165.4" y="136">IN</text>
<text x="331.8" y="134.7">IN</text>
<text x="331.8" y="137.2">IN</text>
<text x="331.8" y="143.2">IN</text>
<text x="331.8" y="139.6">IN</text>
<text x="165.4" y="148.1">IN</text>
<text x="331" y="145.7">OUT</text>
<text x="124.1" y="154.1">IN</text>
<text x="331" y="155.4">OUT</text>
<text x="165.4" y="160.2">IN</text>
<text x="331" y="159">OUT</text>
<text x="331" y="161.4">OUT</text>
<text x="165.2" y="166.2">OUT</text>
<text x="331" y="163.9">OUT</text>
<text x="331" y="166.2">OUT</text>
<text x="331" y="168.7">OUT</text>
<text x="331" y="171.1">OUT</text>
<text x="331" y="173.5">OUT</text>
<text x="205.5" y="176.2">1</text>
<text x="331" y="176">OUT</text>
<text x="205.5" y="181.6">2</text>
<text x="200.7" y="210.2">1</text>
<text x="160.6" y="216.2">1</text>
<text x="200.7" y="218.6">2</text>
<text x="160.6" y="224.7">2</text>
<text x="202.8" y="226.5">3</text>
<text x="195.5" y="229.6">5</text>
<text x="128.4" y="239.5">2</text>
<text x="136.1" y="239.5">1</text>
<text x="155.5" y="239.2">2</text>
<text x="162.8" y="236.2">6</text>
<text x="202.8" y="234.4">4</text>
<text x="342.8" y="239.2">PAGE TITLE</text>
<text x="101.1" y="240.2">IN</text>
<text x="130.3" y="244.5">MF-LF</text>
<text x="130.3" y="243.3">1/16W</text>
<text x="131.3" y="245.6">402</text>
<text x="131.8" y="242">1%</text>
<text x="162.8" y="244.1">1</text>
<text x="391.9" y="244.7">DRAWING NUMBER</text>
<text x="411.9" y="244.7">SIZE</text>
<text x="391.9" y="249.5">REVISION</text>
<text x="343.4" y="256.8">THE INFORMATION CONTAINED HEREIN IS THE</text>
<text x="391.9" y="254.4">BRANCH</text>
<text x="343.4" y="259.3">THE POSESSOR AGREES TO THE FOLLOWING:</text>
<text x="343.4" y="258">PROPRIETARY PROPERTY OF APPLE COMPUTER, INC.</text>
<text x="343.8" y="262.9">II NOT TO REPRODUCE OR COPY IT</text>
<text x="344.8" y="261.1">I TO MAINTAIN THIS DOCUMENT IN CONFIDENCE</text>
<text x="391.9" y="259.3">PAGE</text>
<text x="342.8" y="264.7">III NOT TO REVEAL OR PUBLISH IT IN WHOLE OR PART</text>
<text x="343.8" y="266.6">IV ALL RIGHTS RESERVED</text>
<text x="391.9" y="264.1">SHEET</text>
</g>
<g font-size="1.2">
<text x="201.8" y="179.9">10%</text>
<text x="198" y="182.1">X7R-CERM</text>
<text x="201.8" y="181">16V</text>
<text x="201.8" y="183.3">402</text>
</g>
<g font-size="1.1">
<text x="144.6" y="72">1</text>
<text x="187.5" y="70.7">1</text>
<text x="216.2" y="72">1</text>
<text x="145.8" y="76.2">5%</text>
<text x="145.8" y="77.4">1/16W</text>
<text x="183.4" y="77.4">MF-LF</text>
<text x="183.4" y="76.2">1/16W</text>
<text x="185.6" y="75">5%</text>
<text x="194.3" y="76.2">5%</text>
<text x="194.3" y="77.4">1/16W</text>
<text x="217.3" y="76.2">5%</text>
<text x="217.3" y="77.4">1/16W</text>
<text x="144.6" y="80.5">2</text>
<text x="145.8" y="79.9">402</text>
<text x="145.8" y="78.6">MF-LF</text>
<text x="184.8" y="78.6">402</text>
<text x="187.5" y="79.2">2</text>
<text x="194.3" y="79.9">402</text>
<text x="194.3" y="78.6">MF-LF</text>
<text x="216.2" y="80.5">2</text>
<text x="217.3" y="79.9">402</text>
<text x="217.3" y="78.6">MF-LF</text>
<text x="118.4" y="95">1</text>
<text x="135.5" y="95">1</text>
<text x="114.3" y="101.6">MF-LF</text>
<text x="114.3" y="100.4">1/16W</text>
<text x="116.5" y="99.3">1%</text>
<text x="131.2" y="100.4">1/16W</text>
<text x="131.2" y="101.6">MF-LF</text>
<text x="133.4" y="99.3">1%</text>
<text x="115.7" y="102.9">402</text>
<text x="118.4" y="103.5">2</text>
<text x="132.7" y="102.9">402</text>
<text x="135.5" y="103.5">2</text>
<text x="124" y="108.3">1</text>
<text x="125.2" y="112.6">1%</text>
<text x="125.2" y="113.7">1/16W</text>
<text x="141" y="108.3">1</text>
<text x="142.2" y="113.7">1/16W</text>
<text x="142.2" y="112.6">1%</text>
<text x="124" y="116.8">2</text>
<text x="125.2" y="116.2">402</text>
<text x="125.2" y="115">MF-LF</text>
<text x="141" y="116.8">2</text>
<text x="142.2" y="116.2">402</text>
<text x="142.2" y="115">MF-LF</text>
<text x="371.1" y="125.9">1%</text>
<text x="373" y="121.7">1</text>
<text x="388" y="125.9">1%</text>
<text x="390" y="121.7">1</text>
<text x="368.9" y="127.1">1/16W</text>
<text x="368.9" y="128.3">MF-LF</text>
<text x="370.3" y="129.6">402</text>
<text x="373" y="130.2">2</text>
<text x="385.8" y="127.1">1/16W</text>
<text x="385.8" y="128.3">MF-LF</text>
<text x="387.3" y="129.6">402</text>
<text x="390" y="130.2">2</text>
<text x="378.5" y="135">1</text>
<text x="144.5" y="142.9">1</text>
<text x="378.5" y="143.5">2</text>
<text x="379.8" y="140.4">1/16W</text>
<text x="379.8" y="141.7">MF-LF</text>
<text x="379.8" y="142.9">402</text>
<text x="379.8" y="139.2">1%</text>
<text x="140.4" y="149.5">MF-LF</text>
<text x="140.4" y="148.4">1/16W</text>
<text x="142.6" y="147.1">1%</text>
<text x="141.8" y="150.7">402</text>
<text x="144.5" y="151.3">2</text>
<text x="142.1" y="158">1</text>
<text x="137.9" y="163.5">1/16W</text>
<text x="137.9" y="164.7">MF-LF</text>
<text x="139.4" y="165.9">402</text>
<text x="140.1" y="162.2">1%</text>
<text x="142.1" y="166.5">2</text>
<text x="290.6" y="179.9">1</text>
<text x="286.4" y="185.3">1/16W</text>
<text x="288.6" y="184.1">5%</text>
<text x="286.4" y="186.5">MF-LF</text>
<text x="287.9" y="187.7">402</text>
<text x="290.6" y="188.3">2</text>
<text x="196.7" y="215.6">1/16W</text>
<text x="198.9" y="214.4">1%</text>
<text x="156.7" y="221.7">1/16W</text>
<text x="158.9" y="220.4">1%</text>
<text x="196.7" y="216.9">MF-LF</text>
<text x="198.1" y="218">402</text>
<text x="156.7" y="222.9">MF-LF</text>
<text x="158.2" y="224.1">402</text>
<text x="204.6" y="232">SOT-363-LF</text>
<text x="164.6" y="241.7">SOT-363-LF</text>
</g>
<g font-size="1">
<text x="112.1" y="65.9">64</text>
<text x="114.3" y="65.9">46</text>
<text x="116.5" y="65.9">16</text>
<text x="118.7" y="65.9">13 11</text>
<text x="123" y="65.9">6</text>
<text x="169.3" y="83.3">84</text>
<text x="335.2" y="83.5">21</text>
<text x="337.4" y="83.5">84</text>
<text x="169.3" y="88.1">84</text>
<text x="169.3" y="85.6">84</text>
<text x="335.2" y="85.9">21</text>
<text x="335.2" y="89.5">18</text>
<text x="337.4" y="85.9">84</text>
<text x="337.4" y="89.5">84</text>
<text x="169.3" y="90.5">84</text>
<text x="335.2" y="92">18</text>
<text x="335.3" y="95.6">25</text>
<text x="337.4" y="92">84</text>
<text x="337.5" y="95.6">84</text>
<text x="167.1" y="96.8">62</text>
<text x="335.2" y="101.6">18</text>
<text x="335.3" y="98">25</text>
<text x="337.4" y="101.6">84</text>
<text x="337.5" y="98">84</text>
<text x="335.2" y="104.1">18</text>
<text x="337.4" y="104.1">84</text>
<text x="162.2" y="110.2">21</text>
<text x="295.4" y="112.3">83</text>
<text x="335.3" y="108.9">32</text>
<text x="337.5" y="108.9">91</text>
<text x="162.2" y="116.2">46</text>
<text x="295.4" y="114.8">83</text>
<text x="295.4" y="117.2">83</text>
<text x="157.7" y="122.3">91</text>
<text x="159.9" y="122.3">46 21</text>
<text x="335.2" y="121">46</text>
<text x="335.2" y="123.5">46</text>
<text x="337.4" y="121">91</text>
<text x="337.4" y="123.5">91</text>
<text x="159.9" y="129.6">91 25</text>
<text x="335.2" y="130.8">25</text>
<text x="335.3" y="128.3">25</text>
<text x="159.9" y="135.6">91</text>
<text x="162.1" y="135.6">19</text>
<text x="335.2" y="134.4">25</text>
<text x="335.2" y="136.8">25</text>
<text x="115.9" y="139.8">64</text>
<text x="118.1" y="139.8">46 16</text>
<text x="122.4" y="139.8">13</text>
<text x="124.6" y="139.8">11</text>
<text x="126.8" y="139.8">6</text>
<text x="335.2" y="142.9">25</text>
<text x="335.2" y="139.2">25</text>
<text x="157.8" y="147.7">91 25</text>
<text x="162.1" y="147.7">21</text>
<text x="335.3" y="145.3">25</text>
<text x="118.8" y="153.8">91 19</text>
<text x="335.3" y="155">25</text>
<text x="337.5" y="155">27 91</text>
<text x="155.6" y="159.9">91</text>
<text x="157.8" y="159.9">67 63</text>
<text x="162.1" y="159.9">62</text>
<text x="169.4" y="161.1">COMES</text>
<text x="173.7" y="161.1">FROM</text>
<text x="177.3" y="161.1">VTT</text>
<text x="180.2" y="161.1">VR</text>
<text x="335.3" y="158.6">25</text>
<text x="335.3" y="161.1">25</text>
<text x="337.5" y="158.6">84</text>
<text x="337.5" y="161.1">84</text>
<text x="159.9" y="165.9">91 25</text>
<text x="335.3" y="163.5">25</text>
<text x="335.3" y="165.9">25</text>
<text x="337.5" y="163.5">84</text>
<text x="337.5" y="165.9">84</text>
<text x="163.7" y="172">91</text>
<text x="165.9" y="172">11</text>
<text x="335.3" y="168.3">25</text>
<text x="335.3" y="170.7">25</text>
<text x="335.3" y="173.2">25</text>
<text x="337.5" y="168.3">84</text>
<text x="337.5" y="170.7">84</text>
<text x="337.5" y="173.2">84</text>
<text x="335.3" y="175.6">25</text>
<text x="337.5" y="175.6">84</text>
<text x="125.5" y="204.7">6</text>
<text x="240.5" y="204.7">6</text>
<text x="242" y="204.7">11 13</text>
<text x="246.3" y="204.7">16</text>
<text x="248.5" y="204.7">46</text>
<text x="250.7" y="204.7">64</text>
<text x="235.6" y="222.9">11</text>
<text x="237.8" y="222.9">91</text>
<text x="95.8" y="239.9">91 27</text>
<text x="358.1" y="250.7">R</text>
</g>
</svg>
